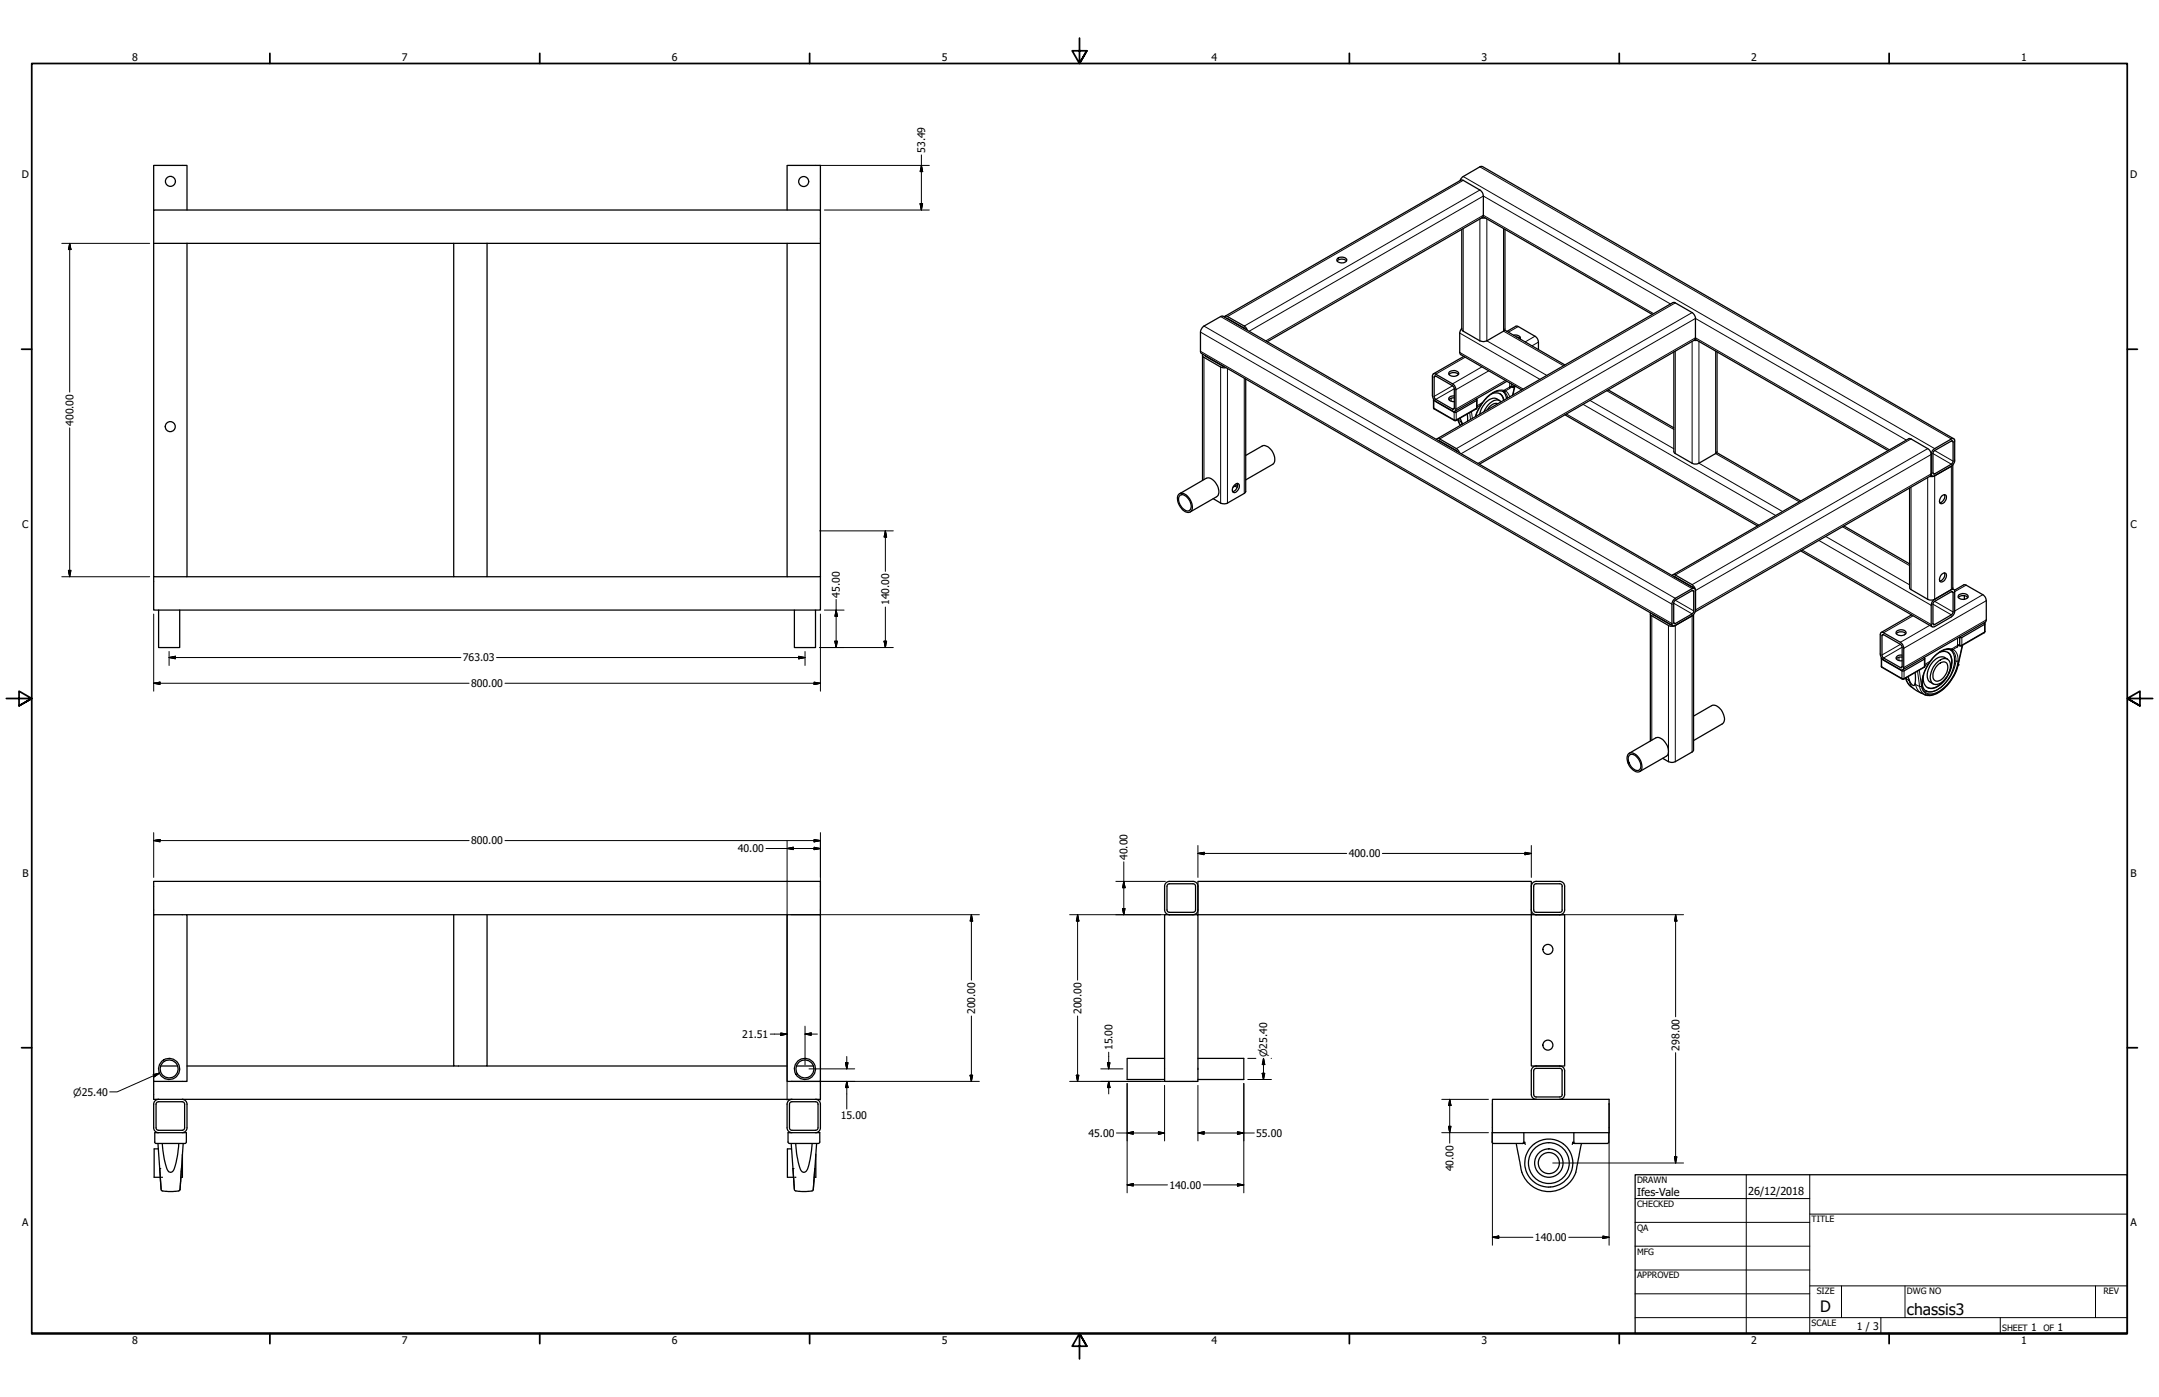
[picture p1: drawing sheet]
<svg xmlns="http://www.w3.org/2000/svg" width="864mm" height="559mm" viewBox="0 0 864 559" stroke-linecap="round" stroke-linejoin="round" font-family="sans-serif">
<!-- layer: Visible (ANSI) -->
<g fill="none" stroke="#000" stroke-width=".51">
<path d="M584 72.2l1-1.4 6.9-4.1 1.1-.1 188.5 108.9M61.5 97.3v-13.3h266.7v13.3M61.5 97.3h13.3v133.4h-13.3zM61.5 84v-17.8h13.3v17.8M74.8 97.3h106.7M181.5 97.3h13.3v133.4h-13.3zM194.8 97.3h120M314.8 97.3h13.4v133.4h-13.4zM314.8 84v-17.8h13.4v17.8M584.7 91.8v39.8l.6 .9 6.6 3.8 1.4 .4 1.4-.4 6.7-3.8 .6-.9v-39.8M592.6 87.2h1.4M593.2 86.7l67.8 39.1"/>
<path d="M534.9 104.4a2.68 2.68 0 0 1 3.7 0M535 103.4a2.56 2.56 0 0 1 3.7 .5 2.22 2.22 0 0 1-1.9 1.3 2.22 2.22 0 0 1-2.1-1.3zM489.8 126.8l.4-.4h.5l7 4 1.2 1.7M490 126.5l94.6-54.6 7.3 4.1 1.1 1 .3 1.4v7.7l-.3 .9-86.1 49.7M490.6 127.3l7.5 4.3M584.7 131.3l-.8 1.9 .2 8.5 24.6 14.3M601.9 132l24.1 14M602.7 132.6l3.7-2.1 .9 .1 7.4 4.5 .6 1.3 .1 3.4M605.4 134.1a1.67 1.67 0 0 1 1.8-.1 1.67 1.67 0 0 1 .8 1.6l-1.3-.8M677.5 136.1h1.4M678.1 135.7l77.1 44.5M481 142.1v50.1"/>
<path d="M481.1 141.7l-.1 .5 .6 .7 6.7 3.9 2 .3M482 142.2l7.5 4.4M498.3 151.6l-.1 45.2-7.6 4.6h-1.9l-3.4-1.9M573.3 149.5h.7l7.7 4.6 .7 1.3v8.6l-.4 .5-.7 .1-7-4.1-1-1-.3-1.3v-7.8zM573.4 160v3.3l.3 .3 8.4 4.7 8.5-4.8 .2-3.5M573.8 150.4h.5l6.7 3.9 .6 .6v8.7h-.6l-7.1-4.2-.2-.6zM579.6 149.8a2.68 2.68 0 0 1 3.8 0M579.9 148.7a2.41 2.41 0 0 1 3.6 .7 2.36 2.36 0 0 1-4 .1zM581.7 158.4a1.45 1.45 0 0 0-1.5 .1 1.45 1.45 0 0 0-.6 1.4l.7 .5 1.4 .3M581.7 159.1l-1.6 .3-.5 .5M585.5 142.6l-12.2 6.9M590.5 159.6l.3 .4-.2 .2-8.5 4.8-8.7-4.9 .1-.3"/>
<path d="M599.9 157.5l1.2 1.3 .4 1.3a3.2 3.2 0 0 0-4.9-2.6M601.2 156.5l.8 1 .6 1.9M601.6 156.7a5.6 5.6 0 0 0-6.1 1.7l-1.6 1.6-1.5 2.1-2.1 4.4M602.7 152.5l-20.7 12M605.9 154.7l-.7 3.3M606.2 154.5l-1 .5-1.1-.4-.2 .8M643.3 156l26.2 15.1M669.5 140.7v40l.3 .5 7.9 4.4 1.9-.3 7-4.1 .2-.5v-40M574.6 175.8l.6-.4 .7 .2 7 4 .9 1.5M574.9 175.5l94.3-54.5h.6l7 4 1 1 .4 .9v8.6l-.4 .5-86 49.7M575.5 176.3l7.4 4.3M583.1 167.8l1.1 2.3"/>
<path d="M584.1 167.3l.9 2.3M586.9 165.6l.2 2.9M599.1 161.5a3.7 3.7 0 0 0-4.2 2.4M599.9 160.3a4.1 4.1 0 0 0-6.3 1.6l-1 1.4-.7 2.4M600.5 160.7a3.5 3.5 0 0 0-5.2 1.2l-1.7 2.8M626 165.9l77 44.5M471.6 197.6a3.6 3.6 0 0 1 4.6 2.5 3.6 3.6 0 0 1-.3 4.8 4.6 4.6 0 0 1-4.7-4.1l-.2-1.9zM471.9 197.5l10.6-6.2a4.2 4.2 0 0 1 4.5 3.1 3.4 3.4 0 0 1-.3 4.3l-10.6 6.1M471.9 198.2a2.43 2.43 0 0 1 3.5 1.3 3.6 3.6 0 0 1 .4 4.7 3.1 3.1 0 0 1-3.8-2.3l-.6-1.9 .1-1zM493.6 194.2a1.1 1.1 0 0 1 1.3-.9 1.1 1.1 0 0 1 .8 1.3 2.37 2.37 0 0 1-2.4 2.3l-.3-.5v-.8zM494 194.4l.9 .5M494.9 193.4a2.71 2.71 0 0 1-1.8 3.3"/>
<path d="M495 193.8l-1.8 1.1M498.3 182.2l6.5-3.8a3.9 3.9 0 0 1 4.6 3.1 3.5 3.5 0 0 1-.3 4.2l-10.8 6.3M686.7 181l33.6 19.4M763.8 195.2l.1 40.2 7.2 4.3 .9 .3 1.9-.3M772.4 190.1l.5 .3M772.5 181.8l.4-1.3 1-1 6.6-3.9 .7-.2 .5 .3v9.3l-1.2 1.5-6.6 3.8M772.5 189.5l.4 .9 1-.1M772.5 181.8l-.4-1.3-.6-.8-7.8-4.3-94.5 54.5M772.5 189.5l-.4 .9-94 54.3M772.5 181.8v7.7M773.4 180.6l7.3-4.3 .4 .1v8.6l-.6 .7-6.9 3.9-.4-.2v-8.2zM773.9 190.3l-.8 .3h-1.3"/>
<path d="M776.7 198.4a1.06 1.06 0 0 1 1.5-.4 1.06 1.06 0 0 1 .3 1.5 1.81 1.81 0 0 1-2.5 1.7l-.2-1.1zM777.8 197.9a2.71 2.71 0 0 1-1.9 3.2M781.1 186v49.1l-.6 .7M737.6 210.4l26.2 15.2M61.5 230.7v13.3h266.7v-13.3M74.8 230.7h106.7M194.8 230.7h120M668.9 230.3l.6-.5 .6 .2 6.7 3.9 1 1 .4 1.3M669.7 230.7l7.5 4.3M677.8 235.4l-188.6-108.9-.9 .1-7.4 4.5-.7 1.7v7.7l.4 .9 188.6 108.9M678.2 236.2l-.4-.8-1 .1-6.7 3.8-.9 1-.4 .9v8.6l.4 .5 .9-.1M678.2 236.2v8.2l-.4 .9-1 1-6.7 3.9"/>
<path d="M720.3 220.3l52.6 30.4M776.7 229.7a1.06 1.06 0 0 1 1.5-.4 1.06 1.06 0 0 1 .3 1.5 1.81 1.81 0 0 1-2.5 1.7l-.2-1.1zM777.8 229.2a2.71 2.71 0 0 1-1.9 3.2h.1M780.5 235.8h1l.4 .5-.2 9-1.2 1.5-7.3 4-.5-.3-.2-.7v-7.7l.4-1.4 1-1M780.5 235.8l-6.6 3.9M781 235.5l.5 .3M781.8 236.1l3.7-2.2h.6l7.4 4.2 .6 .8 .4 1.4-.2 8.4-33.2 19.2M783.3 239a2.76 2.76 0 0 1 3.8 0M783.4 238.1a2.47 2.47 0 0 1 3.9 .5 2.36 2.36 0 0 1-4 .1zM785.7 238.3v1.4M63.4 244v15h8.5v-15M317.8 244v15h8.4v-15"/>
<path d="M660.1 245.6v50.8M660.3 245.2l.1 .9 7 4.1 .9 .3 1.8-.3M661.1 245.7l7.5 4.3M669.7 240.5l7.1-4.3 .7 .2v8.3l-.3 .5-7.3 4.3-.4-.3v-8.2zM677.4 245.9v54.4l-8.1 4.6-1.9-.2-2.3-1.4M752.3 253.2l.8-.3 7.1 4 .9 1 .4 1v8.5l-.4 .5-.9-.1-6.8-3.8-.9-1-.4-1.4zM752.9 253.9h.5l6.8 3.8 .5 .7 .2 8.2-.4 .5-7.5-4.3-.2-.5zM758.5 253.5a2.76 2.76 0 0 1 3.8 0M758.6 252.6a2.47 2.47 0 0 1 3.8 .5 2.36 2.36 0 0 1-4 .1zM764.7 245.9l-12.2 7.1M773.6 240.7l6.9-4h.6v8.6l-.6 .6-7.1 4-.2-.2v-8.3zM780.3 260a7.3 7.3 0 0 1 .8 8 13.1 13.1 0 0 1-8.2 8.7h-1.4l-1.2-.3"/>
<path d="M784 258.3l-.8-.4-.2 .9M784 258.3h.1M785.1 258.1l-1.8 7.8a16.6 16.6 0 0 1-10.6 12.2 6.1 6.1 0 0 1-4.8-1.1 9.8 9.8 0 0 1-5.3-4.7l-.3-1.1M793.6 249.2l.3 .5-9.2 5.3-1-.1M794 249.5v3.1l-.3 .5-9.1 5.2h-.6M752.5 263.4l.1 3.4 8.5 4.9 8.6-4.8 .2-3.5M760.9 262.1a1.61 1.61 0 0 0-2.4 1.4l.8 .7 1.6 .1M760.9 262.8l-1.4 .2-1 .6M766.1 269l.1 3a1.95 1.95 0 0 1-.6 2.2l-.8-.3-.6-.9-1-2.3M769.6 263l.1 .1M769.7 263.1h.1M769.7 263.1v.6l-8.3 4.7h-.6l-8.1-4.7v-.5"/>
<path d="M775 264.9a3.1 3.1 0 0 1 4.7-.6 7.6 7.6 0 0 1-4.2 9.3 2.45 2.45 0 0 1-2.7-.4 2.45 2.45 0 0 1-.7-2.6 9.3 9.3 0 0 1 2.9-5.7zM775.1 265.9a2.22 2.22 0 0 1 3.9-.1 5.7 5.7 0 0 1-4.4 6.7 2.37 2.37 0 0 1-1.3-3.5l.9-1.9zM775.7 261a3.4 3.4 0 0 1 3.6 0 3.4 3.4 0 0 1 1.5 3.2 11.6 11.6 0 0 1-7.9 11.2 3.6 3.6 0 0 1-3.6-4.6l.1-.9M778.6 271a7.9 7.9 0 0 1-7.1 4.2l-.6-.2M779 263.7a3.8 3.8 0 0 0-5.7 .8 6.7 6.7 0 0 0-1.6 8l1.6 1.1M779.1 260.9a5.8 5.8 0 0 1 1.1 6.8l-.8 1.8M780.7 260.2a6 6 0 0 0-6.6 2.1 15.4 15.4 0 0 0-5.1 12.1l.4 1 1 1M677.4 286.4l7.3-4.1a4.3 4.3 0 0 1 4.8 3.7l.3 1.9-.6 1.4-11.8 6.9M651.2 301.8a2.34 2.34 0 0 1 3.6 .5 5.5 5.5 0 0 1 1.6 5.9 2.28 2.28 0 0 1-3.6-.5 5.4 5.4 0 0 1-1.6-5.9zM651.7 301.3l10.6-6.2a4 4 0 0 1 4.4 2.8 3.6 3.6 0 0 1-.2 4.6l-10.6 6.1M651.7 302.1a2.37 2.37 0 0 1 3.4 1.2 3.3 3.3 0 0 1 .3 4.9 4.4 4.4 0 0 1-3.7-6.1zM467.7 353.5h9.5l.7 .3 .3 .7v9.5l-.3 .6-.7 .3h-9.5"/>
<path d="M467.7 352.6h9.5l1 .2 .7 .7 .3 1v9.5l-.6 1.3-1.4 .6M467.8 353.5l-.7 .3-.3 .7v9.5l.3 .6 .7 .3M467.8 352.6l-1.4 .5-.6 1.4 .1 10 .9 1.1 1 .3M479.2 352.6h133.3v13.3h-133.3zM614.4 352.6h9.5l1 .2 .7 .7 .3 1-.1 10-.9 1.1-1 .3M614.4 353.5h9.5l.7 .3 .3 .7M614.5 353.5l-.7 .3-.3 .7v9.5l.3 .6 .7 .3M614.5 352.6l-1.4 .5-.6 1.4 .1 10 .9 1.1 1 .3M624.8 354.5v9.5M61.5 365.9v-13.3h266.7v13.3M61.5 365.9h13.3v66.7h-13.3zM74.8 365.9h240"/>
<path d="M181.5 365.9v60.5h13.3v-60.5M314.8 365.9h13.4v66.7h-13.4zM465.8 365.9h13.4v66.7h-13.4zM623.9 365.9h2v60.5h-2M623.9 365.9h-11.4v60.5h11.4M624.9 364l-.3 .6-.7 .3h-9.5M61.5 432.6v7.1h266.7v-7.1M63.4 439.7l-1.4 .6-.5 1.4M64.3 426.4h6.7M72.9 439.7l1.3 .6 .6 1.4M74.8 426.4h106.7M194.8 426.4h120"/>
<path d="M316.8 439.7l-1.4 .6-.6 1.4M318.6 426.4h6.8M326.2 439.7l1.4 .6 .6 1.4M465.8 423.4h-15v8.4h15M479.2 423.4h18.3v8.4h-18.3M614.4 427.4h9.5l.7 .2 .3 .7M614.5 427.4l-.7 .2-.3 .7v9.5l.3 .7 .7 .3M614.5 426.4l-1.4 .6-.6 1.3 .1 10 .9 1.2 1 .2M623.9 426.4l1 .3 .9 1.1 .1 10-.6 1.4-1.4 .5M624.8 428.3v9.5M624.9 437.8l-.3 .7-.7 .3h-9.5M61.5 441.6v10.1l.9 1.1 1 .3"/>
<path d="M61.8 456.8l.7 .6h11.5M61.9 456.8v-3.7h12.6v3.7l-.6 .6M62.4 441.6v9.5l.3 .7 .7 .3h9.5l.7-.3 .3-.7v-9.5M62.4 441.7l.3-.7 .7-.3h9.5l.7 .3 .3 .7M63.2 457.4l1.3 18.2M63.3 459.5h-1.6v11.4h2.4M64.9 457.4l.8 6.3a8.6 8.6 0 0 0 1.9 5.1 1.46 1.46 0 0 0 2.1-1.2l1.2-5 .6-5.2M73.3 457.4l-1.3 18.5M74.8 441.6l-.1 10.1-.9 1.1-.9 .3M314.8 441.6l.1 10.1 .9 1.1 1 .3M315.2 453.1h12.7v3.9l-.6 .4-11.7-.1-.4-.5zM315.8 441.6v9.5l.3 .7 .7 .3"/>
<path d="M316.5 457.4l1.3 18.2M316.6 459.5h-1.6v11.4h2.4M316.7 440.7h9.5l.7 .3 .3 .7M316.8 440.7l-.7 .3-.3 .7M318.3 457.4l.8 6.3a7.4 7.4 0 0 0 1.8 5.1 1.49 1.49 0 0 0 2.1-1.2l1-3.9 .9-6.3M326.6 457.4l-.7 10M327.2 441.6v9.5l-.3 .7-.7 .3h-9.5M328.2 441.6l-.1 10.1-.9 1.1-1 .3M597 453.1v-13.4h46.6l-.1 13.4M606.5 457.4l2.2 11.5M609.5 453.1v3.7l-.6 .6M629.5 453.1h14"/>
<path d="M629.5 453.1h-32.7v3.7l.4 .5 11.9 .1 .8-.6 .2 1M629.5 453.1v3.7l.6 .6M632.6 457.4l-.6 2.7a42.9 42.9 0 0 1-2.1 10 11.4 11.4 0 0 1-11 6.5 11.4 11.4 0 0 1-10.1-7.7M643.5 453.1v3.7l-.4 .5-13.2 .1-.5-.1-.2-.5-.3 1M63.9 467.4l.6 8.5 .3 .4 1.7 .3M66.5 476.5h3.5M72 475.9l-.3 .4-1.7 .3M72.6 467.4l-.6 8.5M73 461.7v9.2h-.7M317.2 467.4l.6 8.5 .3 .4 1.7 .3M319.8 476.5h3.5M325.3 475.9l-.3 .4-1.7 .3"/>
<path d="M325.9 467.4l-.6 8.5M326.3 461.7v9.2h-.6"/>
<circle cx="68.2" cy="72.5" r="2"/>
<circle cx="321.5" cy="72.6" r="2"/>
<circle cx="68.1" cy="170.7" r="2"/>
<circle cx="619.2" cy="379.8" r="2"/>
<circle cx="619.2" cy="418.1" r="2"/>
<circle cx="67.7" cy="427.6" r="3.6"/>
<circle cx="67.7" cy="427.6" r="4.2"/>
<circle cx="322" cy="427.6" r="4.2"/>
<circle cx="322" cy="427.6" r="3.6"/>
<circle cx="619.5" cy="465.2" r="9.6"/>
<circle cx="619.5" cy="465.2" r="5.7"/>
<circle cx="619.5" cy="465.2" r="4.2"/>
<circle cx="619.5" cy="465.2" r="8.2"/>
</g>
<g fill="#000">
<circle cx="601.4" cy="156.7" r=".25"/>
<circle cx="601.6" cy="156.7" r=".25"/>
<circle cx="583.1" cy="167.8" r=".25"/>
<circle cx="762.3" cy="271.3" r=".25"/>
<circle cx="770.1" cy="277.9" r=".25"/>
<circle cx="770.4" cy="276.4" r=".25"/>
<circle cx="780.5" cy="260" r=".25"/>
<circle cx="780.7" cy="260.2" r=".25"/>
<circle cx="783.3" cy="265.9" r=".25"/>
<circle cx="63.9" cy="467.4" r=".25"/>
<circle cx="64.6" cy="470.9" r=".25"/>
<circle cx="317.2" cy="467.4" r=".25"/>
<circle cx="317.9" cy="470.9" r=".25"/>
</g>
<!-- layer: Visible Narrow (ANSI) -->
<g fill="none" stroke="#000" stroke-width=".4">
<path d="M585.3 70.6l188.6 108.9M585.3 72.1l-94.3 54.5M591.9 66.7l188.6 108.9M591.9 76l-94.2 54.4M585.3 91.4v41.1M591.9 87.6v48.7M594.7 87.6v48.7l24 13.9M601.4 91.4v41.1l24 13.8M480.2 132.8l188.6 108.9M481.6 130.4l188.5 108.9M488.3 126.6l188.5 108.9M491 127.4h-.1"/>
<path d="M497.7 131.3h-.1M583.9 133.2l32.1 18.6M607.3 130.6l-4 2.3M614 134.5l-4 2.3M615.4 136.8l-2.6 1.6M661.5 125.5l-68.2-39.4-87 50.2M668.2 121.6l-74.9-43.2-93.7 54.1M670.1 121.2l-94.2 54.4M676.8 125l-94.3 54.5M676.8 136.5v48.8M679.6 136.5v48.8l33.4 19.3M480.2 140.5l188.6 108.9"/>
<path d="M481.6 142.9v48.9M482.3 142.4v.2M488.3 146.8v54.4M488.9 146.2v.2M491 147.4v53.8M497.7 151.3v46.1M574.3 150.4l-.6 .5M580.5 159.3v1.2M581 154.3l-7.3 4.3M581.7 155.5l-7.4 4.3M583.9 141l25.4 14.6M586.1 142.9l-11.8 6.8"/>
<path d="M590.5 159.6v.1M592.8 146.7l-11.8 6.8M595.5 148.3l-13.1 7.6M601 156.5l.5-.4 .6 .3-.7 .3M601.6 156.7l1.1 1.3 .4 1.2M602.2 152.1l-19.8 11.5M603.9 153.2v1.6l-2.4 1.3a9.2 9.2 0 0 0-8.6 5l-2.1 1.2M604 154.7l-.1 .7-1.8 1a3.5 3.5 0 0 1 1.8 2.4M604.1 154.6h.6M604.7 154.6l.1 .3M604.7 153.6v1M604.8 153.7l-.1 .9"/>
<path d="M605.6 154.6h-.8l.1 .3M605.6 154.6l-.1 .3M605.6 154.1v.5M605.7 154.7l-.7 3.4M606 154.4l-.4 .2M642.7 156.3l26.8 15.5M670.1 140.4v41M686.2 140.4v41l33.5 19.3M573.4 163.1l.1 .2M573.5 163.3l8.2 4.7v-3.1M573.5 163.3l.2 .3M573.5 160.2v3.1"/>
<path d="M575.9 176.4l-.1 .1M581.7 163.3l-.7 .3M582.5 168h-.8l.1 .2M582.5 168l-.1 .2M582.5 164.9v3.1M583.1 167.8l1.1 2.3M583.2 167.8l1.4 1.2-.1-.7M584.8 169.1l-.2-.1 .2 .8M587.9 165.1l.3 2.7M588.6 164.7l.4 2.7M590.6 160.2v3.1l-8.1 4.7M590.8 162.9l1.5-.9-1 1.6-1.2 3.1"/>
<path d="M590.8 163.1l-.3 .5M593 161.2l-.6 .9M626.6 165.6l77 44.5M633.2 161.7l77 44.5M636 160.1l33.5 19.4M755.8 179.9l-77.6-44.8-87 50.3M762.5 176l-84.3-48.6-93.7 54.1M764.4 175.6l-94.3 54.4M771.1 179.5l-94.3 54.4M780.5 176.4l.7 .4M582.5 180.2l-.1 .1M764.4 194.9v40.9"/>
<path d="M771.1 191v48.7M772.5 181.8l-94.3 54.4M772.5 189.5l-94.3 54.5M773.2 189.2l.7 .3M773.2 181.4l7.3 4.3M773.9 180.2l7.3 4.3M773.9 190.3v49.4M780.5 186.5v49.3M727.5 216.2l45 25.9M730.2 214.6l33.6 19.3M737 210.7l26.8 15.6M670.1 230.8l-.1 .1"/>
<path d="M676.8 236.2l.7 .5M676.8 234.7l-.1 .1M720.9 220l51.6 29.8M780.5 236.7l.7 .3M786.4 234.1l-4.5 2.6M793.1 237.9l-11.2 6.5M660.7 246.3v49.8M661.4 245.8v.1M667.4 250.2v50.2M668.1 249.7v.1M669.5 241.3l7.3 4.3M669.5 249l.6 .4"/>
<path d="M670.1 240.1l7.4 4.2M670.1 250.2v54.5M676.8 246.3v54.5M753.4 253.9l-.6 .4M760.2 257.7l-7.4 4.3M760.9 258.9l-7.5 4.3M765.2 246.3l-11.8 6.8M771.9 250.1l-11.7 6.8M773.2 241.7l7.3 4.2M773.2 249.4l.7 .4M773.9 240.5l7.3 4.3M780.1 259.9l.6-.3 .5 .2-.7 .2"/>
<path d="M783 255.3v2.9l-2.3 1.4a8.5 8.5 0 0 0-8 4.1l-.7 .8-2.1 1.2M783.1 258.1l-.1 .7-1.8 1a5.3 5.3 0 0 1 1.7 6.5 15.8 15.8 0 0 1-9.7 11.2 4 4 0 0 1-4.4-5.3l1-3.7 1.7-3.1-1.6 .9M783.2 257.9l.6 .1M783.8 258l.2 .3-.1-.2h.8M783.8 255v3M783.9 255l-.1 3M784.7 258.1l-.1 .2M784.7 255v3.1M784.9 258.2l-1.8 7.9M793.8 249.7v3.1l-9.1 5.3M794 252.6l-.3 .5M794.5 240.3l-33 19"/>
<path d="M794.5 248l-33 19M752.5 266.4l.2 .3M752.7 266.7l8.1 4.7v-3M752.7 266.7l.1 .3M752.7 263.7v3M759.6 262.9v1.3M760.9 266.6l-.7 .4M761.6 271.4h-.8l.1 .3M761.6 271.4l-.1 .3M761.6 268.4v3M762.3 271.3l1 2.3 1 1M762.3 271.2l1.4 1.2-.1-.7"/>
<path d="M763.9 272.5l-.2-.1 .8 2.1 1 1M765.9 273.7l1.2 2.3 1.7 1.4M766.1 273.2l.1 .6 1.6 .8M767 268.5l.8 6.1M767.7 268.1l.9 6.3M767.8 274.6a4.2 4.2 0 0 0 2.3 3.3M768.9 272.5l-.2 .2M769.7 263v.1M769.7 263.7v3l-8.1 4.7M769.9 266.4l-.3 .6M772.1 264.6l-.6 .9M775 275.8a5 5 0 0 1-4.6 .6"/>
<path d="M780.7 260.2l.9 .7 .5 1.2 .2 2.3M783.1 266.1a16.3 16.3 0 0 1-10.2 11.8 3.6 3.6 0 0 1-4.3-3.5l-.8 .2M783.2 264.4h-.9a16 16 0 0 1-6.8 11.1M783.3 265.9l-.2 .2M667.4 300.7v4"/>
</g>
<!-- layer: Border (ANSI) -->
<g fill="none" stroke="#000" stroke-width=".7">
<path d="M431.8 15.2v10.2l-2.9-5.1h5.8l-2.9 5.1 2.9-5.1M107.9 21.3v4.1M215.9 21.3v4.1M323.8 21.3v4.1M539.8 21.3v4.1M647.7 21.3v4.1M755.6 21.3v4.1M8.6 139.7h4.1M850.9 139.7h4.1M2.5 279.4h10.2l-5.1-2.9v5.8l5.1-2.9-5.1 2.9M861.1 279.4h-10.2l5.1-2.9v5.8l-5.1-2.9 5.1 2.9M8.6 419.1h4.1"/>
<path d="M850.9 419.1h4.1M12.7 533.4v-508h838.2v508h-838.2h838.2M107.9 533.4v4.1M215.9 533.4v4.1M323.8 533.4v4.1M434.7 538.5l-2.9-5.1 2.9 5.1h-5.8l2.9-5.1v10.2M539.8 533.4v4.1M647.7 533.4v4.1M755.6 533.4v4.1"/>
</g>
<!-- layer: Title (ANSI) -->
<g fill="none" stroke="#000" stroke-width=".4">
<path d="M654 479.4h69.9M698.5 469.9v63.5M723.9 469.9v63.5M654 488.9h69.9M654 498.5h69.9M723.9 485.6h127M654 508h69.9M654 517.5h69.9M723.9 514.3h127M736.6 514.3v12.7M762 514.3v12.7M838.2 514.3v12.7"/>
<path d="M654 527h196.9M752.3 527v6.4M800.1 527v6.4"/>
</g>
<path d="M654 469.9h196.9v63.5h-196.9z" fill="none" stroke="#000" stroke-width=".51"/>
<!-- layer: Dimension (ANSI) -->
<g fill="none" stroke="#000" stroke-width=".4">
<path d="M327.8 66.2h43.9M368.6 66.2l.5 2.4h-1.1zM368.6 62v22M24.7 97.3h35.2M27.9 97.3l.5 2.5h-1zM27.9 97.3v59.5M329.8 84h41.9M368 81.5h1.1l-.5 2.5zM27.9 171.1v59.6M327.9 212.3h29.4M354.1 212.3l.5 2.5h-1zM354.1 212.3v16.2"/>
<path d="M24.7 230.7h35.2M27.4 228.2h1l-.5 2.5zM334.5 239.8v19.2M61.5 245.6v30.9M327.9 259h29.4M328.2 245.6v30.9M329.8 244h7.8M333.9 256.5h1.1l-.5 2.5zM334.5 244l.5 2.5h-1.1zM353.6 256.5h1l-.5 2.5zM354.1 242.8v16.2M61.5 273.3l2.5-.4v.9z"/>
<path d="M61.5 273.3h126.1M67.6 263l2.6-.5v1zM67.6 263h116.7M67.6 260.6v5.6M198.6 263h123.4M202 273.3h126.2M319.5 262.5l2.5 .5-2.5 .5zM322 260.6v5.6M325.6 272.9l2.6 .4-2.6 .5zM61.5 336.2l2.5-.4v.9zM61.5 336.2h126.1M61.5 333.1v17.9"/>
<path d="M202 336.2h126.2M306.4 339.4h21.8M314.8 339.4l2.5-.5v1zM314.8 336.2v103.9M325.6 335.8l2.6 .4-2.6 .5zM325.6 338.9l2.6 .5-2.6 .5zM328.2 333.1v107M479.2 338.2v12.8M612.5 338.2v12.8M446.3 352.6h19.9M449.5 352.6l.5 2.5h-1zM449.5 344.7v21.2"/>
<path d="M479.2 341.4l2.4-.5v1zM479.2 341.4h59.5M553 341.4h59.5M610 340.9l2.5 .5-2.5 .5zM316.4 365.9h75.3M388.6 365.9l.5 2.5h-1.1zM388.6 365.9v26.1M427.9 365.9h38.3M431 365.9l.5 2.5h-1zM431 365.9v26.1M449 363.4h1l-.5 2.5zM614.1 365.9h59.3"/>
<path d="M670.2 365.9l.6 2.5h-1zM670.2 365.9v40.8M308.1 413.6h6.7M312.3 413.2l2.5 .4-2.5 .5zM322 413.6l2.5-.4v.9zM322 413.6h5M322 410.5v15.5M388.6 406.4v26.2M431 406.4v26.2M61.3 429.8l2.5-.5-2.1 1.4zM63.8 429.3l-16.9 7.5h-3M316.4 432.6h75.3"/>
<path d="M323.6 427.5h18.3M338.2 425.1h1l-.5 2.4zM338.7 432.6l.5 2.4h-1zM338.7 422.6v4.9M338.7 432.6v11M388 430.1h1.1l-.5 2.5zM427.9 432.6h38.3M430.5 430.1h1l-.5 2.5zM440.3 427.5h8.9M443 425.1h1l-.5 2.4zM443.5 432.6l.5 2.4h-1zM443.5 420.9v6.6"/>
<path d="M443.5 432.6v5M450.8 433.4v43.7M465.8 434.1v22.3M479.2 434.1v22.3M497.5 433.4v43.7M499.1 423.4h3.2M499.1 431.8h9.5M504.9 429.3h1l-.5 2.5zM505.4 423.4l.5 2.4h-1zM505.4 423.4v8.4M508.4 423.4h.2M576.7 439.7h18.7"/>
<path d="M579.9 439.7l.5 2.5h-1zM579.9 439.7v17.6M670.2 421.1v44.1M446.6 453.2h19.2M450.8 453.2l2.5-.5v1zM463.4 452.7l2.4 .5-2.4 .5zM479.2 453.2l2.4-.5v1zM479.2 453.2h22.5M495 452.7l2.5 .5-2.5 .5zM576.7 453.1h18.7M579.4 450.5h1l-.5 2.6zM597 441.3v56.8"/>
<path d="M643.6 441.3v56.8M450.8 474l2.5-.5v.9zM450.8 474h16.2M481.3 474h16.2M495 473.5l2.5 .5-2.5 .4zM621.1 465.2h52.3M669.8 462.7h1l-.6 2.5zM597 494.9l2.5-.5v1zM597 494.9h16.2M627.5 494.9h16.1M641.2 494.4l2.4 .5-2.4 .5z"/>
</g>
<g fill="#000" stroke="#000" stroke-width=".4">
<path d="M368.6 66.2l.5 2.4zM368.6 66.2l.5 2.4h-1.1zM27.9 97.3l.5 2.5zM27.9 97.3l.5 2.5h-1zM368 81.5l.6 2.5zM368 81.5h1.1l-.5 2.5zM354.1 212.3l.5 2.5zM354.1 212.3l.5 2.5h-1zM27.4 228.2l.5 2.5zM27.4 228.2h1l-.5 2.5zM333.9 256.5l.6 2.5zM333.9 256.5h1.1l-.5 2.5z"/>
<path d="M334.5 244l.5 2.5zM334.5 244l.5 2.5h-1.1zM353.6 256.5l.5 2.5zM353.6 256.5h1l-.5 2.5zM61.5 273.3l2.5-.4zM61.5 273.3l2.5-.4v.9zM67.6 263l2.6-.5zM67.6 263l2.6-.5v1zM319.5 263.5l2.5-.5zM319.5 262.5l2.5 .5-2.5 .5zM325.6 273.8l2.6-.5zM325.6 272.9l2.6 .4-2.6 .5z"/>
<path d="M61.5 336.2l2.5-.4zM61.5 336.2l2.5-.4v.9zM314.8 339.4l2.5-.5zM314.8 339.4l2.5-.5v1zM325.6 336.7l2.6-.5zM325.6 335.8l2.6 .4-2.6 .5zM325.6 339.9l2.6-.5zM325.6 338.9l2.6 .5-2.6 .5zM449.5 352.6l.5 2.5zM449.5 352.6l.5 2.5h-1zM479.2 341.4l2.4-.5zM479.2 341.4l2.4-.5v1z"/>
<path d="M610 341.9l2.5-.5zM610 340.9l2.5 .5-2.5 .5zM388.6 365.9l.5 2.5zM388.6 365.9l.5 2.5h-1.1zM431 365.9l.5 2.5zM431 365.9l.5 2.5h-1zM449 363.4l.5 2.5zM449 363.4h1l-.5 2.5zM670.2 365.9l.6 2.5zM670.2 365.9l.6 2.5h-1zM312.3 414.1l2.5-.5zM312.3 413.2l2.5 .4-2.5 .5z"/>
<path d="M322 413.6l2.5-.4zM322 413.6l2.5-.4v.9zM61.7 430.7l2.1-1.4zM61.3 429.8l2.5-.5-2.1 1.4zM338.2 425.1l.5 2.4zM338.2 425.1h1l-.5 2.4zM338.7 432.6l.5 2.4zM338.7 432.6l.5 2.4h-1zM388 430.1l.6 2.5zM388 430.1h1.1l-.5 2.5zM430.5 430.1l.5 2.5zM430.5 430.1h1l-.5 2.5z"/>
<path d="M443 425.1l.5 2.4zM443 425.1h1l-.5 2.4zM443.5 432.6l.5 2.4zM443.5 432.6l.5 2.4h-1zM504.9 429.3l.5 2.5zM504.9 429.3h1l-.5 2.5zM505.4 423.4l.5 2.4zM505.4 423.4l.5 2.4h-1zM450.8 453.2l2.5-.5zM450.8 453.2l2.5-.5v1zM463.4 453.7l2.4-.5zM463.4 452.7l2.4 .5-2.4 .5z"/>
<path d="M479.2 453.2l2.4-.5zM479.2 453.2l2.4-.5v1zM495 453.7l2.5-.5zM495 452.7l2.5 .5-2.5 .5zM579.4 450.5l.5 2.6zM579.4 450.5h1l-.5 2.6zM579.9 439.7l.5 2.5zM579.9 439.7l.5 2.5h-1zM450.8 474l2.5-.5zM450.8 474l2.5-.5v.9zM495 474.4l2.5-.4zM495 473.5l2.5 .5-2.5 .4z"/>
<path d="M669.8 462.7l.4 2.5zM669.8 462.7h1l-.6 2.5zM597 494.9l2.5-.5zM597 494.9l2.5-.5v1zM641.2 495.4l2.4-.5zM641.2 494.4l2.4 .5-2.4 .5z"/>
</g>
<g font-size="6.3">
<text x="728.1" y="524.9">D</text>
<text x="762.8" y="526.2">chassis3</text>
</g>
<g font-size="4.4">
<text x="654.8" y="478.6">Ifes-Vale</text>
<text x="699.3" y="478">26/12/2018</text>
</g>
<g font-size="4.2">
<text x="52.8" y="24.4">8</text>
<text x="160.8" y="24.4">7</text>
<text x="268.7" y="24.4">6</text>
<text x="376.7" y="24.4">5</text>
<text x="484.6" y="24.4">4</text>
<text x="592.6" y="24.4">3</text>
<text x="700.5" y="24.4">2</text>
<text x="808.5" y="24.4">1</text>
<text x="370.1" y="61.2" transform="rotate(-90 370.1 61.2)">53.49</text>
<text x="8.8" y="71.4">D</text>
<text x="852" y="71.4">D</text>
<text x="29.4" y="170.4" transform="rotate(-90 29.4 170.4)">400.00</text>
<text x="8.9" y="211.1">C</text>
<text x="852.2" y="211.1">C</text>
<text x="336" y="239" transform="rotate(-90 336 239)">45.00</text>
<text x="355.7" y="242" transform="rotate(-90 355.7 242)">140.00</text>
<text x="185.1" y="264.5">763.03</text>
<text x="188.5" y="274.8">800.00</text>
<text x="188.5" y="337.8">800.00</text>
<text x="295.1" y="340.9">40.00</text>
<text x="451" y="344" transform="rotate(-90 451 344)">40.00</text>
<text x="539.5" y="342.9">400.00</text>
<text x="9" y="350.8">B</text>
<text x="852.2" y="350.8">B</text>
<text x="390.1" y="405.6" transform="rotate(-90 390.1 405.6)">200.00</text>
<text x="432.6" y="405.6" transform="rotate(-90 432.6 405.6)">200.00</text>
<text x="296.9" y="415.2">21.51</text>
<text x="445" y="420.1" transform="rotate(-90 445 420.1)">15.00</text>
<text x="671.8" y="420.2" transform="rotate(-90 671.8 420.2)">298.00</text>
<text x="336.3" y="447.5">15.00</text>
<text x="435.4" y="454.7">45.00</text>
<text x="502.5" y="454.7">55.00</text>
<text x="581.4" y="468.5" transform="rotate(-90 581.4 468.5)">40.00</text>
<text x="467.8" y="475.5">140.00</text>
<text x="8.9" y="490.5">A</text>
<text x="852.2" y="490.5">A</text>
<text x="614" y="496.4">140.00</text>
<text x="742.8" y="532">1 / 3</text>
<text x="812.4" y="532.6">1</text>
<text x="823" y="532.6">1</text>
<text x="52.8" y="537.5">8</text>
<text x="160.8" y="537.5">7</text>
<text x="268.7" y="537.5">6</text>
<text x="376.7" y="537.5">5</text>
<text x="484.6" y="537.5">4</text>
<text x="592.6" y="537.5">3</text>
<text x="700.5" y="537.5">2</text>
<text x="808.5" y="537.5">1</text>
</g>
<g font-size="4">
<text x="506.9" y="422.9" transform="rotate(-90 506.9 422.9)">⌀25.40</text>
<text x="29.3" y="438.2">⌀25.40</text>
</g>
<g font-size="3.5">
<text x="654.8" y="473.2">DRAWN</text>
<text x="654.8" y="482.8">CHECKED</text>
<text x="724.7" y="488.9">TITLE</text>
<text x="654.8" y="492.3">QA</text>
<text x="654.8" y="501.8">MFG</text>
<text x="654.8" y="511.4">APPROVED</text>
<text x="726.7" y="517.7">SIZE</text>
<text x="762.8" y="517.7">DWG NO</text>
<text x="841.4" y="517.7">REV</text>
<text x="724.7" y="530.4">SCALE</text>
<text x="800.9" y="532.6">SHEET</text>
<text x="817.4" y="532.6">OF</text>
</g>
</svg>
